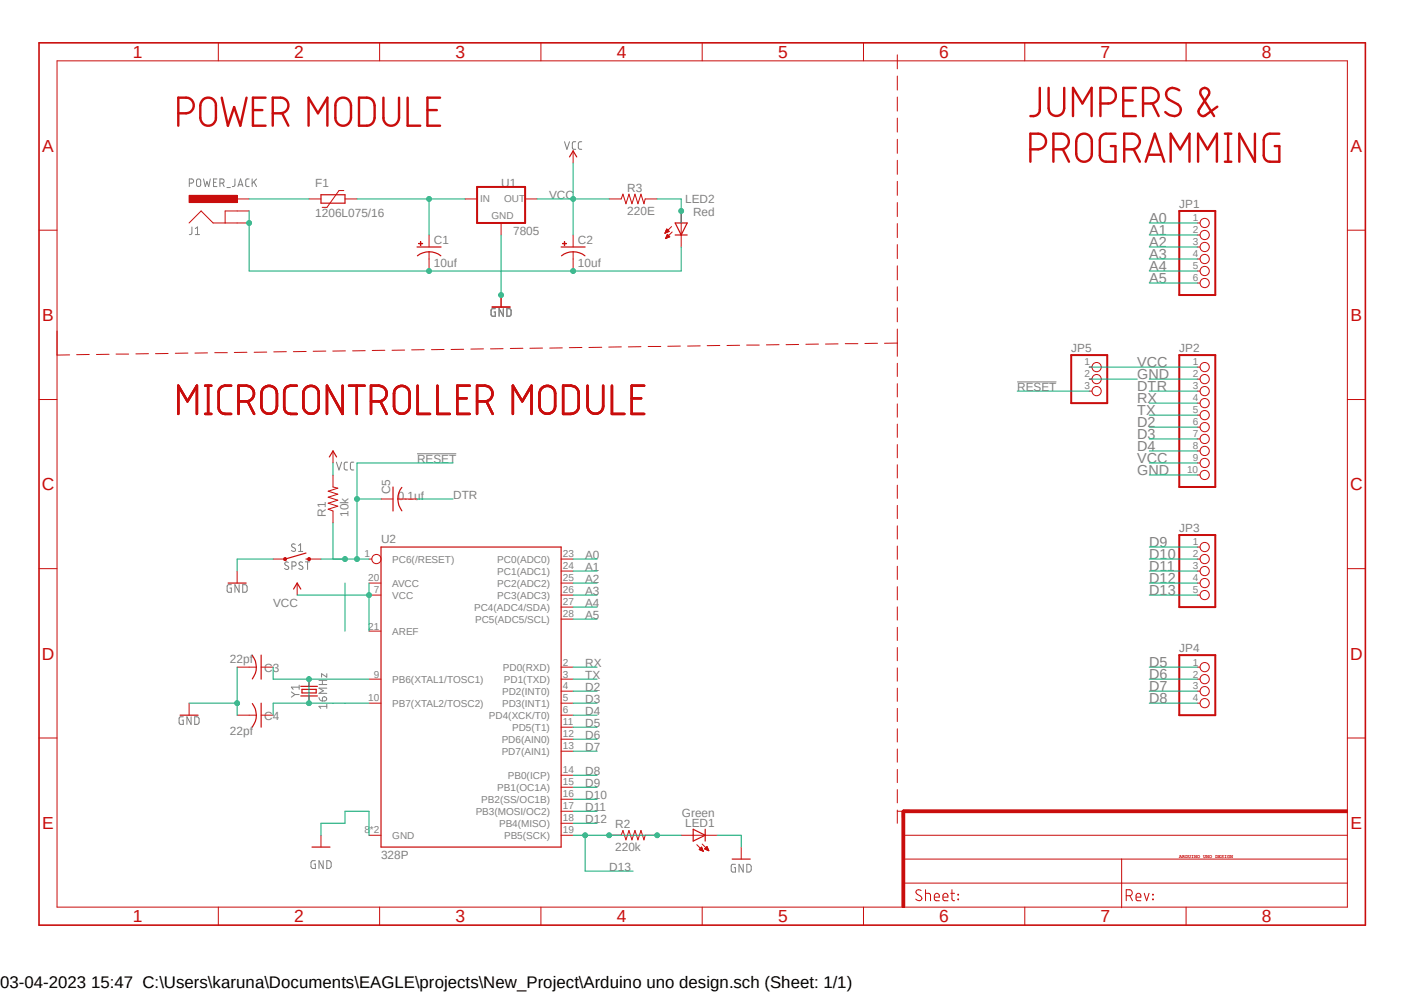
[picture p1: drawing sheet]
<svg xmlns="http://www.w3.org/2000/svg" width="297mm" height="210mm" viewBox="0 0 297 210" stroke-linecap="round" stroke-linejoin="round" font-family="sans-serif">
<path d="M7.9 8.8l281.2 187.2M289.1 8.8l-281.2 187.2" fill="none" stroke="#fff" stroke-width=".21"/>
<g fill="none" stroke="#808080" stroke-width=".21">
<path d="M40 38.7h.5a.45 .45 0 0 0 .4-.3 .45 .45 0 0 0-.2-.5l-.7-.1v1.7M41.6 38.1a.46 .46 0 0 1 .5-.2 .46 .46 0 0 1 .4 .4l-.1 .9a.46 .46 0 0 1-.5 .2 .46 .46 0 0 1-.3-.4zM43.1 37.8l.3 1.7 .4-1.1 .4 1.1 .3-1.7M45.2 38.6h.5M45.9 37.8h-.7v1.7h.7M46.5 38.7h.4a.45 .45 0 0 0 .5-.4 .45 .45 0 0 0-.5-.5h-.4v1.7M47.1 38.7l.3 .8M48 39.7h.7M49.7 37.8v1.3a.4 .4 0 0 1-.6 .4M50.3 39.5l.6-1.7 .5 1.7M50.5 39.1h.8M52.7 37.8l-.5 .1-.2 .3v1.1l.7 .2"/>
<path d="M53.3 37.8v1.7M53.7 38.5l.6 1M54.3 37.8l-1 1M119.4 30l.5 1.6 .6-1.6M121.8 30h-.6l-.1 .4v1l.7 .2M123.1 30h-.5l-.3 .4 .1 1 .7 .2M40.6 48v1.3a.4 .4 0 0 1-.6 .3M41.3 49.6h.9M41.3 48.3l.5-.3v1.6M104.8 65.3l-.9 .1v1.1l.2 .3 .7 .1v-.9h-.3M106.5 65.3v1.6l-.9-1.6v1.6M107.2 65.3h.7a1.3 1.3 0 0 1 .2 1.4l-.2 .1-.7 .1z"/>
<path d="M71.2 97.7l.5 1.7 .6-1.7M73.5 97.7l-.5 .1-.2 .3 .1 1.1 .6 .2M74.8 97.7l-.5 .1-.2 .3 .1 1.1 .3 .2h.3M88.2 96h8.3M215.2 80.8h8.3M61 119l-.6-.1a.38 .38 0 0 0 0 .6l.5 .3a.37 .37 0 0 1 .2 .4 .37 .37 0 0 1-.4 .2l-.5-.2M61.8 119.7h.6a.46 .46 0 0 0 .2-.5 .46 .46 0 0 0-.4-.4h-.4v1.6M62.4 115.1h-.1a.38 .38 0 0 0-.6 .1 .38 .38 0 0 0 .1 .5l.6 .3a.37 .37 0 0 1 .1 .4 .37 .37 0 0 1-.3 .2l-.6-.2M63.2 115.4l.4-.4v1.6M63.2 116.6h.9M64 119l-.2-.1a.38 .38 0 0 0-.5 .1 .38 .38 0 0 0 .1 .5l.5 .3a.37 .37 0 0 1 .2 .4 .37 .37 0 0 1-.3 .2l-.6-.2M64.6 118.8h.9"/>
<path d="M65.1 118.8v1.6M48.9 123.7h-.5l-.3 .1-.1 1.1 .2 .3 .7 .1v-.9h-.3M50.6 123.7v1.6l-.9-1.6v1.6M51.4 123.7h.6l.2 .2 .1 .9-.3 .4-.6 .1zM38.8 151.6h-.6l-.3 .2v1l.2 .4h.7v-.9h-.3M40.4 151.6v1.6l-.9-1.6v1.6M41.2 151.6h.7l.1 .2 .1 .9-.2 .5h-.7zM61.6 146.3l.8 .6M62.4 146.9l-.8 .5M62.4 146.9h.9M63.3 145.3h-1.7l.4 .5M63.3 144.9v.9"/>
<path d="M67.5 147.5a.72 .72 0 0 0 .7 .8M67.5 144.8h1.6M67.5 143.9h1.6M68.2 143.9v.9M68.2 147.5a.45 .45 0 0 1 .8 .1 .45 .45 0 0 1-.3 .7h-.5zM69.1 149.4h-1.6l.4 .4M69.1 142.5v.7l-1.1-.7v.7M69.1 148.9v.9M69.1 145.5h-1.6l.9 .6-.9 .5h1.6M66.7 182l-.7 .1-.2 .3 .1 1.1 .3 .2h.5v-.9h-.3M68.4 182v1.7l-.9-1.7v1.7M69.1 182l.7 .1 .3 .4v.7l-.5 .5h-.5z"/>
<path d="M155.6 182.8h-.6l-.3 .2v1.1l.3 .3h.6v-.9h-.3M157.2 182.8v1.6l-.9-1.6v1.6M158 182.8l.7 .1 .2 .4v.7l-.4 .4h-.5z"/>
</g>
<g fill="none" stroke="#c90d0c" stroke-width=".21">
<path d="M189.8 11.6v3M189.8 16.1v2.9M189.8 20.5v3M189.8 25v2.9M189.8 29.5v2.9M189.8 33.9v3M189.8 38.4v2.9M98.4 42.1h2.5M106 47.2v2.5M111.1 42.1h2.5M121.2 53.3v1.5M189.8 42.8v3"/>
<path d="M189.8 47.3v2.9M189.8 51.7v3M189.8 56.2v3M12.1 70v5.1h2.6M18.9 75h-2.7M23.1 74.9l-2.7 .1M24.6 74.9h2.6M31.4 74.8h-2.7M35.6 74.8h-2.7M39.8 74.7h-2.7M43.9 74.6l-2.7 .1M45.4 74.6h2.7"/>
<path d="M52.2 74.5h-2.6M56.4 74.5h-2.6M60.6 74.4h-2.7M64.8 74.3l-2.7 .1M68.9 74.3h-2.6M73.1 74.2l-2.7 .1M77.3 74.2h-2.7M81.4 74.1h-2.7M85.6 74l-2.7 .1M89.7 74h-2.6M93.9 73.9l-2.6 .1M98.1 73.9h-2.7"/>
<path d="M102.3 73.8h-2.7M106.4 73.7l-2.6 .1M110.6 73.7h-2.7M114.8 73.6l-2.7 .1M119 73.6h-2.7M123.1 73.5h-2.7M127.3 73.4l-2.7 .1M131.4 73.4h-2.6M135.6 73.3l-2.7 .1M137.1 73.3h2.7M143.9 73.2h-2.6M148.1 73.2h-2.6"/>
<path d="M152.3 73.1h-2.7M156.5 73l-2.7 .1M157.9 73h2.7M164.8 72.9h-2.7M169 72.9h-2.7M173.1 72.8h-2.6M177.3 72.7l-2.7 .1M178.8 72.7h2.7M185.6 72.6h-2.6M189.8 60.7v2.9M189.8 65.1v3M189.8 69.6v5.8"/>
<path d="M189.8 76.8v2.8M189.8 72.6h-2.7M189.8 81.2v2.7M189.8 85.4v2.8M189.8 89.7v2.8M189.8 94v2.8M189.8 98.3v2.8M189.8 102.6v2.8M189.8 106.9v2.8M189.8 111.2v2.8M189.8 115.5v2.8M189.8 119.8v2.8"/>
<path d="M189.8 124.1v2.8M189.8 128.4v2.7M189.8 132.7v2.8M189.8 136.9v2.8M189.8 141.3v2.8M189.8 145.5v2.8M189.8 149.8v2.8M189.8 154.1v2.8M189.8 158.4v2.8M189.8 171.6h2.6M189.8 162.7v2.8M189.8 167v2.8"/>
<path d="M189.8 171.3v2.8"/>
</g>
<g fill="none" stroke="#c90d0c" stroke-width=".51">
<path d="M220 18.6v4.6a1.5 1.5 0 0 1-2 1.4M221.8 18.6v4.3a1.65 1.65 0 0 0 1.7 1.6 1.65 1.65 0 0 0 1.6-1.6v-4.3M240.3 18.6h-2.7v6h2.7M249.5 19.1a1.7 1.7 0 0 0-2.8 .4 1.48 1.48 0 0 0 .6 1.6l1.8 1a1.35 1.35 0 0 1 .5 1.7 1.35 1.35 0 0 1-1.7 .7l-.5-.2-.9-.6M37.7 24h1.7a1.65 1.65 0 0 0 1.6-1.7 1.65 1.65 0 0 0-1.6-1.6h-1.7v5.9M43 21a1.63 1.63 0 0 1 1.7-.2 1.63 1.63 0 0 1 1 1.5v2.6a1.65 1.65 0 0 1-1.7 1.7 1.65 1.65 0 0 1-1.6-1.7v-2.6l.1-.5zM46.9 20.7l1.3 5.9 1.3-4 1.3 4 1.4-5.9M53.5 23.3h2M56.2 20.7h-2.7v5.9h2.7M57.7 24a2.98 2.98 0 0 0 2.9-.6 1.64 1.64 0 0 0 .3-1.8 1.64 1.64 0 0 0-1.5-.9h-1.7v5.9M59.7 24l1.3 2.6M65.3 26.6v-5.9l2 3.3 2-3.3v5.9"/>
<path d="M71.5 21a1.66 1.66 0 0 1 1.8-.2 1.66 1.66 0 0 1 1 1.5v2.6a1.65 1.65 0 0 1-1.7 1.7 1.65 1.65 0 0 1-1.6-1.7v-3.1zM75.9 20.7a2.89 2.89 0 0 1 2.8 .4l.5 1.2v2.6a1.66 1.66 0 0 1-1.6 1.7h-1.7zM81.1 20.7v4.2a1.65 1.65 0 0 0 1.7 1.7 1.65 1.65 0 0 0 1.6-1.7v-4.2M86.2 20.7v5.9h2.7M90.4 23.3h2M93.1 20.7h-2.7v5.9h2.7M218 31.6a2.98 2.98 0 0 0 2.9-.6 1.64 1.64 0 0 0 .2-1.8 1.64 1.64 0 0 0-1.5-.9h-1.6v5.9M222.8 31.6h1.7a1.65 1.65 0 0 0 1.6-1.7 1.65 1.65 0 0 0-1.6-1.6h-1.7v5.9M224.8 31.6l1.3 2.6M227 24.6v-6l2 3.3 1.9-3.3v6M228.3 28.7a1.64 1.64 0 0 1 1.7-.3 1.64 1.64 0 0 1 1 1.5v2.7a1.65 1.65 0 0 1-1.7 1.6 1.65 1.65 0 0 1-1.6-1.6v-2.7l.2-.9zM232.8 21.9h1.6a1.65 1.65 0 0 0 1.7-1.7 1.65 1.65 0 0 0-1.7-1.6h-1.6v6"/>
<path d="M236 28.3h-2a1.33 1.33 0 0 0-1.3 1.3v3.3a1.33 1.33 0 0 0 1.3 1.3h2v-3.3h-1M237.6 21.3h2M237.8 31.6h1.7a1.65 1.65 0 0 0 1.6-1.7 1.65 1.65 0 0 0-1.6-1.6h-1.7v5.9M239.8 31.6l1.3 2.6M241.8 21.9a2.87 2.87 0 0 0 2.9-.6 1.66 1.66 0 0 0 .3-1.7 1.66 1.66 0 0 0-1.5-1h-1.7v6M242.4 34.2l1.9-5.9 2 5.9M242.8 32.7h3M243.8 21.9l1.3 2.7M247.6 34.2v-5.9l2 3.3 2-3.3v5.9M253.4 34.2v-5.9l2 3.3 2-3.3v5.9M257.5 22.6l-2.5 1.8a.95 .95 0 0 1-1.2-.2 .95 .95 0 0 1-.1-1.1l2-3a.97 .97 0 0 0-.8-1.5 .97 .97 0 0 0-.9 1.5l2.8 4.5M259.1 28.3h1.4"/>
<path d="M259.1 34.2h1.4M259.8 28.3v5.9M265.5 28.3v5.9l-3.3-5.9v5.9M270.6 28.3h-2a1.33 1.33 0 0 0-1.3 1.3v3.3a1.33 1.33 0 0 0 1.3 1.3h2v-3.3h-.9M37.7 87.5v-5.9l2 3.3 2-3.3v5.9M43.4 87.5h1.3M43.4 81.6h1.3M44 81.6v5.9M48.9 81.6h-1.3a1.33 1.33 0 0 0-1.3 1.3v3.3a1.33 1.33 0 0 0 1.3 1.3h1.3M50.5 84.9h1.6a1.65 1.65 0 0 0 1.6-1.7 1.65 1.65 0 0 0-1.6-1.6h-1.6v5.9M52.4 84.9l1.4 2.6M55.8 82a1.66 1.66 0 0 1 1.8-.3 1.66 1.66 0 0 1 1 1.5v2.7a1.65 1.65 0 0 1-1.7 1.6 1.65 1.65 0 0 1-1.6-1.6v-2.7l.2-.9z"/>
<path d="M62.8 81.6a2.35 2.35 0 0 0-2.4 .5l-.3 .8v3.3a1.33 1.33 0 0 0 1.4 1.3h1.3M64.7 82a1.63 1.63 0 0 1 1.8-.3 1.63 1.63 0 0 1 .9 1.5v2.7a1.63 1.63 0 0 1-1.6 1.6 1.63 1.63 0 0 1-1.6-1.6v-3.1zM72.5 81.6v5.9l-3.3-5.9v5.9M73.8 81.6h3.3M75.5 81.6v5.9M78.5 84.9a2.87 2.87 0 0 0 2.9-.6 1.66 1.66 0 0 0 .3-1.8 1.66 1.66 0 0 0-1.6-.9h-1.6v5.9M80.5 84.9l1.3 2.6M83.9 82a1.66 1.66 0 0 1 1.8-.3 1.66 1.66 0 0 1 1 1.5v2.7a1.65 1.65 0 0 1-1.7 1.6 1.65 1.65 0 0 1-1.6-1.6v-3.1zM88.3 81.6v5.9h2.7M92.5 81.6v5.9h2.7M96.7 84.2h2M99.4 81.6h-2.7v5.9h2.7"/>
<path d="M100.9 84.9h1.7a1.65 1.65 0 0 0 1.6-1.7 1.65 1.65 0 0 0-1.6-1.6h-1.7v5.9M102.9 84.9l1.3 2.6M108.5 87.5v-5.9l2 3.3 1.9-3.3v5.9M114.4 82.3a1.66 1.66 0 0 1 1.8-.6 1.66 1.66 0 0 1 1.2 1.5v2.7a1.65 1.65 0 0 1-1.6 1.6 1.65 1.65 0 0 1-1.7-1.6v-2.7zM119.1 81.6a2.83 2.83 0 0 1 3.1 .8l.2 .8v2.7a1.66 1.66 0 0 1-1.6 1.6h-1.7zM124.3 81.6v4.3a1.65 1.65 0 0 0 1.6 1.6 1.65 1.65 0 0 0 1.7-1.6v-4.3M129.5 81.6v5.9h2.6M133.6 84.2h2M136.3 81.6h-2.7v5.9h2.7"/>
</g>
<path d="M100.9 39.5h10.2v7.7h-10.2z" fill="none" stroke="#c90d0c" stroke-width=".42"/>
<path d="M118.7 52.2h5.1M118.8 54.1a4 4 0 0 1 4.9 0" fill="none" stroke="#c90d0c" stroke-width=".25"/>
<path d="M119 51.5l.8 .1z" fill-rule="evenodd" fill="#c90d0c"/>
<path d="M119 51.5l.8 .1z" fill="none" stroke="#c90d0c" stroke-width=".21"/>
<path d="M119.4 51.1l.1 .8z" fill-rule="evenodd" fill="#c90d0c"/>
<path d="M40 47.2l2.5-2.6 2.6 2.6h5.1M50.2 44.6h-2.6v2.6M119.4 51.1l.1 .8zM121.2 49.7v2.5M121.2 54.8v2.5" fill="none" stroke="#c90d0c" stroke-width=".21"/>
<path d="M40 41.3h10.2v1.5h-10.2z" fill-rule="evenodd" fill="#c90d0c"/>
<g fill="none" stroke="#c90d0c" stroke-width=".21">
<path d="M121.2 31.9v2.6M40 41.3h10.2v1.5h-10.2zM50.2 44.6h2.5M50.2 47.2h2.5M50.2 42.1h2.5M106 62.4v2.5M70.4 95.4v2.5M70.4 100.5v2.5l1.1 .3-2.1 .6 2.1 .6-2.1 .7 2.1 .6-2.1 .6 2.1 .7-2.1 .6 1 .4v2.5M80.6 105.5h2.5M84.2 105.5h4M50.2 120.8v2.5M62.9 123.3v2.6"/>
<path d="M50.2 141.1h4M50.2 151.3h4M55.2 141.1h2.6M55.2 151.3h2.6M65.4 143.6v1.6M65.4 147.2v1.5M67.9 176.7v2.5M128.9 176.7h2.5l.4-1.1 .6 2 .7-2 .6 2 .6-2 .7 2 .6-2 .6 2 .3-.9h2.5M144.1 176.7h7.6M147.4 178.6l1.4 1.4M148 179.6h.6M148 179.7h.6"/>
<path d="M148 179.5h.6M148.1 179.5h.4M148.2 179.8h.5M148.2 179.4h.3M148.3 179.3h.2M148.4 179.2h.1M148.4 179.2l-.5 .5 .9 .3M148.4 179.2l.4 .8M148.4 179.9h.3M148.5 178.5l1.4 1.4M149.1 179.5h.7M149.1 179.5l.8 .4"/>
<path d="M149.1 179.5l.5-.5 .3 .9M149.1 179.5h.6M149.2 179.4h.5M149.3 179.6h.5M149.3 179.3h.3M149.4 179.2h.2M149.4 179.7h.5M149.5 179.1h.1M149.6 179.8h.3M149.9 179.9h.1M156.8 179.2v2.5M148.6 180h.2"/>
</g>
<g fill="none" stroke="#c90d0c" stroke-width=".25">
<path d="M120.5 33.2l.7-1.3 .8 1.3M104.1 64.9h3.8M69.7 96.6l.7-1.2 .8 1.2M83.1 103v5.1M85 103.1a4 4 0 0 0 0 4.9M48.3 123.3h3.8M53.4 138.6a4 4 0 0 1 0 5M55.2 138.6v5M62.1 124.6l.8-1.3 .7 1.3M53.4 148.8a4 4 0 0 1 0 5M55.2 148.7v5.1M63.6 145.2h3.5"/>
<path d="M63.6 147.2h3.5M63.9 145.8h3v.8h-3zM66 179.2h3.8M146.6 175.4l2.6 1.3-2.6 1.2zM149.2 175.4v2.5M154.9 181.7h3.8"/>
</g>
<path d="M190.8 171.5h.6v20.4h-.6z" fill-rule="evenodd" fill="#c90d0c"/>
<path d="M190.8 171.5h.6v20.4h-.6z" fill="none" stroke="#c90d0c" stroke-width=".21"/>
<path d="M191.1 171.3h93.9v.6h-93.9z" fill-rule="evenodd" fill="#c90d0c"/>
<g fill="none" stroke="#c90d0c" stroke-width=".21">
<path d="M12.1 12.9h272.9v179h-272.9zM46.2 9.1v3.8M80.3 9.1v3.8M114.4 9.1v3.8M148.5 9.1v3.8M182.7 9.1v3.8M216.8 9.1v3.8M250.9 9.1v3.8M8.3 48.7h3.8M128.9 42.1h2.5l.4-1 .6 2 .7-2 .6 2 .6-2 .7 2 .6-2 .6 2 .3-1h2.5M140.7 49.3v.1M140.7 49.2h.2"/>
<path d="M140.8 49.1h.3M140.8 49.1h.5M140.8 49h.7M140.8 48.9h.7M140.8 50.4h.2M140.9 48.8h.5M140.9 50.3h.3M140.9 48.7h.4M140.9 50.2h.5M140.9 50.1h.7M141 48.6h.2M141 50h.6"/>
<path d="M141 48.5h.1M141.1 48.4l.5 .5-.9 .4zM141.1 49.9h.3M141.1 49.7h.3M141.1 49.7h.2M141.2 49.6l.5 .5-.9 .4zM142.1 47.9l-1.4 1.4M142.2 49.1l-1.4 1.4M144.1 44.6v7.6M253.3 47.2h.5M253.3 49.7h.5M253.3 52.2h.5"/>
<path d="M253.3 54.8h.5M253.3 57.3h.5M253.3 59.9h.5M285 48.7h3.8M253.3 77.6h.5M8.3 84.5h3.8M253.3 80.2h.5M253.3 82.7h.5M253.3 85.3h.5M253.3 87.8h.5M253.3 90.3h.5M253.3 92.8h.5"/>
<path d="M253.3 95.4h.5M253.3 97.9h.5M285 84.5h3.8M253.3 100.5h.5M253.3 115.7h.5M253.3 118.2h.5M8.3 120.3h3.8M253.3 120.8h.5M253.3 123.3h.5M253.3 125.9h.5M285 120.3h3.8M8.3 156.1h3.8"/>
<path d="M40 148.7v2.6M253.3 141.1h.5M253.3 143.6h.5M253.3 146.2h.5M253.3 148.7h.5M285 156.1h3.8M191.1 171.3h93.9v.6h-93.9zM191.1 176.7h93.9M46.2 191.9v3.8M80.3 191.9v3.8M114.4 191.9v3.8M148.5 191.9v3.8"/>
<path d="M182.7 191.9v3.8M191.1 186.8h93.9M191.1 181.7h93.9M194.9 188.3l-.6-.1a.5 .5 0 0 0-.5 .2 .5 .5 0 0 0 0 .5l.9 .6a.58 .58 0 0 1 .1 .9 .58 .58 0 0 1-.9-.1l-.2-.1M195.8 188.9l.8 .1 .2 .1v1.4M195.8 188.2v2.3M197.7 189.7h1a.56 .56 0 0 0-.3-.8 .56 .56 0 0 0-.7 .5v.7l.2 .4h.8M199.5 189.7h1a.56 .56 0 0 0-.3-.8 .56 .56 0 0 0-.7 .5v.7l.2 .4h.8M201.1 188.9h.8M201.4 188.2v1.9a.43 .43 0 0 0 .5 .4M202.6 189.1l.2 .2zM202.6 190.2l.2 .1z"/>
<path d="M216.8 191.9v3.8M237.3 181.7v10.3M238.3 189.4h.6a.64 .64 0 0 0 .6-.6 .64 .64 0 0 0-.6-.6h-.6v2.3M239 189.4l.6 1.1M240.3 189.7h1a.54 .54 0 0 0-.3-.8 .54 .54 0 0 0-.7 .5v.7l.2 .4h.8M242.1 188.9l.5 1.6 .5-1.6M243.8 190.2l.2 .1zM243.8 189.1l.2 .2zM250.9 191.9v3.8"/>
<circle cx="254.8" cy="54.8" r=".98"/>
<circle cx="254.8" cy="59.9" r=".98"/>
<circle cx="254.8" cy="47.2" r=".98"/>
<circle cx="254.8" cy="52.2" r=".98"/>
<circle cx="254.8" cy="57.3" r=".98"/>
<circle cx="254.8" cy="49.7" r=".98"/>
<circle cx="254.8" cy="77.6" r=".98"/>
<circle cx="254.8" cy="95.4" r=".98"/>
<circle cx="254.8" cy="82.7" r=".98"/>
<circle cx="254.8" cy="87.8" r=".98"/>
<circle cx="254.8" cy="90.3" r=".98"/>
<circle cx="254.8" cy="85.3" r=".98"/>
<circle cx="254.8" cy="80.2" r=".98"/>
<circle cx="254.8" cy="92.8" r=".98"/>
<circle cx="254.8" cy="97.9" r=".98"/>
<circle cx="254.8" cy="118.2" r=".98"/>
<circle cx="254.8" cy="115.7" r=".98"/>
<circle cx="254.8" cy="100.5" r=".98"/>
<circle cx="254.8" cy="125.9" r=".98"/>
<circle cx="254.8" cy="123.3" r=".98"/>
<circle cx="254.8" cy="120.8" r=".98"/>
<circle cx="254.8" cy="141.1" r=".98"/>
<circle cx="254.8" cy="146.2" r=".98"/>
<circle cx="254.8" cy="143.6" r=".98"/>
<circle cx="254.8" cy="148.7" r=".98"/>
</g>
<path d="M192.4 171.6h-1.3v1.2" fill="none" stroke="#c90d0c" stroke-width=".64"/>
<path d="M8.3 9.1h280.5v186.6h-280.5z" fill="none" stroke="#c90d0c" stroke-width=".34"/>
<path d="M142.8 47.2h2.6l-1.3 2.5zM142.8 49.7h2.6M64.7 118.2h.7M64.7 117l-4.4 1.2M38.1 151.3h3.8" fill="none" stroke="#c90d0c" stroke-width=".25"/>
<path d="M249.5 44.6h7.6v17.8h-7.6zM249.5 75.1h7.6v27.9h-7.6zM249.5 113.2h7.6v15.2h-7.6zM249.5 138.6h7.6v12.7h-7.6z" fill="none" stroke="#c90d0c" stroke-width=".42"/>
<path d="M60.1 118l.2-.1 .2 .1v.5h-.4z" fill-rule="evenodd" fill="#c90d0c"/>
<path d="M60.1 118l.2-.1 .2 .1v.5h-.4z" fill="none" stroke="#c90d0c" stroke-width=".21"/>
<path d="M65.2 118l.2-.1 .2 .1v.5h-.4z" fill-rule="evenodd" fill="#c90d0c"/>
<path d="M90.8 53.3v1.5M57.8 118.2h2.5M65.2 118l.2-.1 .2 .1v.5h-.4zM65.4 118.2h2.5" fill="none" stroke="#c90d0c" stroke-width=".21"/>
<path d="M88.2 52.2h5.1M88.3 54.1a4 4 0 0 1 5 0" fill="none" stroke="#c90d0c" stroke-width=".25"/>
<path d="M88.6 51.5l.8 .1z" fill-rule="evenodd" fill="#c90d0c"/>
<path d="M88.6 51.5l.8 .1z" fill="none" stroke="#c90d0c" stroke-width=".21"/>
<path d="M88.9 51.1l.1 .8z" fill-rule="evenodd" fill="#c90d0c"/>
<g fill="none" stroke="#c90d0c" stroke-width=".21">
<path d="M65.4 42.1h2.5M72.7 40.3h-1l-2.5 3.6h-1M73 42.1h2.5M88.9 51.1l.1 .8zM90.8 49.7v2.5M90.8 54.8v2.5M230.4 77.6h.6M230.4 80.2h.6M230.4 82.7h.6M78.1 118.2h.6M118.7 118.2h2.5M78.1 125.9h2.5"/>
<path d="M78.1 133.5h2.5M78.1 123.3h2.5M118.7 125.9h2.5M118.7 123.3h2.5M118.7 130.9h2.5M118.7 128.4h2.5M118.7 120.8h2.5M78.1 148.7h2.5M78.1 143.6h2.5M118.7 148.7h2.5M118.7 143.6h2.5M118.7 158.9h2.5"/>
<path d="M118.7 156.3h2.5M118.7 153.8h2.5M118.7 151.3h2.5M118.7 146.2h2.5M118.7 141.1h2.5M78.1 176.7h2.5M118.7 176.7h2.5M118.7 174.1h2.5M118.7 171.6h2.5M118.7 169h2.5M118.7 166.5h2.5M118.7 164h2.5"/>
<circle cx="232" cy="77.6" r=".98"/>
<circle cx="232" cy="82.7" r=".98"/>
<circle cx="232" cy="80.2" r=".98"/>
<circle cx="79.6" cy="118.2" r=".98"/>
</g>
<path d="M67.9 41.2h5.1v1.8h-5.1zM80.6 115.7h38.1v63.5h-38.1z" fill="none" stroke="#c90d0c" stroke-width=".25"/>
<path d="M226.6 75.1h7.6v10.2h-7.6z" fill="none" stroke="#c90d0c" stroke-width=".42"/>
<path d="M75.5 42.1h22.9M90.8 42.1v7.6" fill="none" stroke="#0dab76" stroke-width=".21"/>
<circle cx="90.8" cy="42.1" r=".51" fill="#0dab76"/>
<g fill="none" stroke="#0dab76" stroke-width=".21">
<path d="M121.2 34.5v15.2M113.6 42.1h15.3"/>
<circle cx="90.8" cy="42.1" r=".51"/>
</g>
<circle cx="121.2" cy="42.1" r=".51" fill="#0dab76"/>
<g fill="none" stroke="#0dab76" stroke-width=".21">
<path d="M70.4 97.9v2.6M78.1 123.3v2.6"/>
<circle cx="121.2" cy="42.1" r=".51"/>
</g>
<circle cx="78.1" cy="125.9" r=".51" fill="#0dab76"/>
<g fill="none" stroke="#0dab76" stroke-width=".21">
<path d="M106 49.7v12.7M230.4 77.6h22.9M243.1 97.9h10.2M62.9 125.9h15.2v7.6"/>
<circle cx="78.1" cy="125.9" r=".51"/>
</g>
<circle cx="106" cy="62.4" r=".51" fill="#0dab76"/>
<g fill="none" stroke="#0dab76" stroke-width=".21">
<path d="M57.8 118.2h-7.6v2.6M40 148.7h10.2M50.2 141.1v10.2"/>
<circle cx="106" cy="62.4" r=".51"/>
</g>
<circle cx="50.2" cy="148.7" r=".51" fill="#0dab76"/>
<g fill="none" stroke="#0dab76" stroke-width=".21">
<path d="M52.7 44.6v12.7M243.1 80.2h10.2M243.1 100.5h10.2M67.9 176.7v-2.6h5.1v-2.5h5.1v5.1M151.7 176.7h5.1v2.5"/>
<circle cx="50.2" cy="148.7" r=".51"/>
</g>
<circle cx="52.7" cy="47.2" r=".51" fill="#0dab76"/>
<g fill="none" stroke="#0dab76" stroke-width=".21">
<path d="M144.1 52.2v5.1h-91.4"/>
<circle cx="52.7" cy="47.2" r=".51"/>
</g>
<circle cx="121.2" cy="57.3" r=".51" fill="#0dab76"/>
<circle cx="121.2" cy="57.3" r=".51" fill="none" stroke="#0dab76" stroke-width=".21"/>
<circle cx="90.8" cy="57.3" r=".51" fill="#0dab76"/>
<g fill="none" stroke="#0dab76" stroke-width=".21">
<path d="M57.8 143.6h20.3M65.4 143.6v5.1"/>
<circle cx="90.8" cy="57.3" r=".51"/>
</g>
<circle cx="65.4" cy="143.6" r=".51" fill="#0dab76"/>
<g fill="none" stroke="#0dab76" stroke-width=".21">
<path d="M57.8 141.1v2.5M57.8 148.7h7.6"/>
<circle cx="65.4" cy="143.6" r=".51"/>
</g>
<circle cx="65.4" cy="148.7" r=".51" fill="#0dab76"/>
<g fill="none" stroke="#0dab76" stroke-width=".21">
<path d="M57.8 148.7v2.6M65.4 148.7h12.7M121.2 176.7h10.2"/>
<circle cx="65.4" cy="148.7" r=".51"/>
</g>
<circle cx="128.9" cy="176.7" r=".51" fill="#0dab76"/>
<g fill="none" stroke="#0dab76" stroke-width=".21">
<path d="M128.9 176.7h15.2"/>
<circle cx="128.9" cy="176.7" r=".51"/>
</g>
<circle cx="139" cy="176.7" r=".51" fill="#0dab76"/>
<g fill="none" stroke="#0dab76" stroke-width=".21">
<path d="M123.8 176.7v7.5"/>
<circle cx="139" cy="176.7" r=".51"/>
</g>
<circle cx="123.8" cy="176.7" r=".51" fill="#0dab76"/>
<g fill="none" stroke="#0dab76" stroke-width=".21">
<path d="M139 42.1h5.1v5.1M243.1 47.2h10.2M243.1 49.7h10.2M243.1 52.2h10.2M243.1 54.8h10.2M243.1 57.3h10.2M243.1 59.9h10.2M243.1 85.3h10.2M243.1 87.8h10.2M243.1 90.3h10.2M243.1 92.8h10.2M243.1 95.4h10.2"/>
<path d="M243.1 82.7h10.2M88.2 105.5h7.6M121.2 118.2h5.1M243.1 118.2h10.2M243.1 115.7h10.2M121.2 125.9h5.1M121.2 120.8h5.1M121.2 123.3h5.1M121.2 128.4h5.1M121.2 130.9h5.1M243.1 125.9h10.2M243.1 120.8h10.2"/>
<path d="M243.1 123.3h10.2M121.2 141.1h5.1M121.2 143.6h5.1M121.2 146.2h5.1M121.2 148.7h5.1M121.2 151.3h5.1M121.2 153.8h5.1M121.2 156.3h5.1M121.2 158.9h5.1M243.1 141.1h10.2M243.1 143.6h10.2M243.1 146.2h10.2"/>
<path d="M243.1 148.7h10.2M121.2 164h5.1M121.2 166.5h5.1M121.2 169h5.1M121.2 171.6h5.1M121.2 174.1h5.1M123.8 184.2h10.1"/>
<circle cx="123.8" cy="176.7" r=".51"/>
</g>
<circle cx="144.1" cy="44.6" r=".51" fill="#0dab76"/>
<g fill="none" stroke="#0dab76" stroke-width=".21">
<path d="M52.7 42.1h12.7M215.2 82.7h15.2M230.4 80.2h10.2M70.4 110.6v7.6h7.7M80.6 105.5h-5.1v12.7M73 123.3v10.2"/>
<circle cx="144.1" cy="44.6" r=".51"/>
</g>
<circle cx="75.5" cy="118.2" r=".51" fill="#0dab76"/>
<circle cx="75.5" cy="118.2" r=".51" fill="none" stroke="#0dab76" stroke-width=".21"/>
<circle cx="73" cy="118.2" r=".51" fill="#0dab76"/>
<g fill="none" stroke="#0dab76" stroke-width=".21">
<path d="M75.5 97.9v7.6M67.9 118.2h5.1"/>
<circle cx="73" cy="118.2" r=".51"/>
</g>
<circle cx="75.5" cy="105.5" r=".51" fill="#0dab76"/>
<g fill="none" stroke="#0dab76" stroke-width=".21">
<path d="M75.5 97.9h20.3"/>
<circle cx="75.5" cy="105.5" r=".51"/>
</g>
<g font-size="3.7" fill="#c90d0c">
<text x="28.1" y="12.3">1</text>
<text x="62.2" y="12.3">2</text>
<text x="96.4" y="12.3">3</text>
<text x="130.5" y="12.3">4</text>
<text x="164.6" y="12.3">5</text>
<text x="198.7" y="12.3">6</text>
<text x="232.8" y="12.3">7</text>
<text x="266.9" y="12.3">8</text>
<text x="8.9" y="32.1">A</text>
<text x="285.7" y="32.1">A</text>
<text x="8.9" y="67.9">B</text>
<text x="285.7" y="67.9">B</text>
<text x="8.8" y="103.7">C</text>
<text x="285.6" y="103.7">C</text>
<text x="8.8" y="139.5">D</text>
<text x="285.6" y="139.5">D</text>
<text x="8.9" y="175.3">E</text>
<text x="285.7" y="175.3">E</text>
<text x="28.1" y="195.1">1</text>
<text x="62.2" y="195.1">2</text>
<text x="96.4" y="195.1">3</text>
<text x="130.5" y="195.1">4</text>
<text x="164.6" y="195.1">5</text>
<text x="198.7" y="195.1">6</text>
<text x="232.8" y="195.1">7</text>
<text x="266.9" y="195.1">8</text>
</g>
<text font-size="3.6" x="0" y="208.9">03-04-2023 15:47 C:\Users\karuna\Documents\EAGLE\projects\New_Project\Arduino uno design.sch (Sheet: 1/1)</text>
<g font-size="3" fill="#808080">
<text x="243.1" y="47.2">A0</text>
<text x="243.1" y="49.7">A1</text>
<text x="243.1" y="52.2">A2</text>
<text x="243.1" y="54.8">A3</text>
<text x="243.1" y="57.3">A4</text>
<text x="243.1" y="59.9">A5</text>
<text x="240.6" y="77.6">VCC</text>
<text x="240.6" y="80.2">GND</text>
<text x="240.6" y="82.7">DTR</text>
<text x="240.6" y="85.3">RX</text>
<text x="240.6" y="87.8">TX</text>
<text x="240.6" y="90.3">D2</text>
<text x="240.6" y="92.9">D3</text>
<text x="240.6" y="95.4">D4</text>
<text x="240.6" y="97.9">VCC</text>
<text x="240.6" y="100.5">GND</text>
<text x="243.1" y="115.7">D9</text>
<text x="243.1" y="118.2">D10</text>
<text x="243.1" y="125.9">D13</text>
<text x="243.1" y="120.8">D11</text>
<text x="243.1" y="123.3">D12</text>
<text x="243.1" y="141.1">D5</text>
<text x="243.1" y="143.6">D6</text>
<text x="243.1" y="146.2">D7</text>
<text x="243.1" y="148.7">D8</text>
</g>
<g font-size="2.5" fill="#808080">
<text x="66.7" y="39.5">F1</text>
<text x="106" y="39.5">U1</text>
<text x="132.7" y="40.6">R3</text>
<text x="66.7" y="45.9">1206L075/16</text>
<text x="116.2" y="42.1">VCC</text>
<text x="132.7" y="45.4">220E</text>
<text x="145" y="42.8">LED2</text>
<text x="146.6" y="45.8">Red</text>
<text x="249.5" y="44">JP1</text>
<text x="91.8" y="51.6">C1</text>
<text x="108.5" y="49.7">7805</text>
<text x="122.3" y="51.6">C2</text>
<text x="91.8" y="56.4">10uf</text>
<text x="122.3" y="56.4">10uf</text>
<text x="226.6" y="74.5">JP5</text>
<text x="249.5" y="74.5">JP2</text>
<text x="215.2" y="82.7">RESET</text>
<text x="88.2" y="97.9">RESET</text>
<text x="82.5" y="104.5" transform="rotate(-90 82.5 104.5)">C5</text>
<text x="84.2" y="105.7">0.1uf</text>
<text x="95.8" y="105.5">DTR</text>
<text x="69" y="109.3" transform="rotate(-90 69 109.3)">R1</text>
<text x="73.7" y="109.3" transform="rotate(-90 73.7 109.3)">10k</text>
<text x="249.5" y="112.5">JP3</text>
<text x="80.6" y="114.9">U2</text>
<text x="123.8" y="118.2">A0</text>
<text x="123.8" y="120.8">A1</text>
<text x="123.8" y="123.3">A2</text>
<text x="123.8" y="125.9">A3</text>
<text x="57.8" y="128.4">VCC</text>
<text x="123.8" y="128.4">A4</text>
<text x="123.8" y="130.9">A5</text>
<text x="249.5" y="137.9">JP4</text>
<text x="48.6" y="140.2">22pf</text>
<text x="55.9" y="142.1">C3</text>
<text x="123.8" y="141.1">RX</text>
<text x="123.8" y="143.6">TX</text>
<text x="123.8" y="146.2">D2</text>
<text x="123.8" y="148.7">D3</text>
<text x="48.6" y="155.5">22pf</text>
<text x="55.9" y="152.3">C4</text>
<text x="123.8" y="151.3">D4</text>
<text x="123.8" y="153.8">D5</text>
<text x="123.8" y="156.3">D6</text>
<text x="123.8" y="158.9">D7</text>
<text x="123.8" y="164">D8</text>
<text x="123.8" y="166.5">D9</text>
<text x="123.8" y="169">D10</text>
<text x="123.8" y="171.6">D11</text>
<text x="144.2" y="172.7">Green</text>
<text x="123.8" y="174.1">D12</text>
<text x="130.1" y="179.9">220k</text>
<text x="130.1" y="175.1">R2</text>
<text x="145" y="174.9">LED1</text>
<text x="80.6" y="181.7">328P</text>
<text x="128.9" y="184.2">D13</text>
</g>
<g font-size="2.1" fill="#808080">
<text x="101.6" y="42.7">IN</text>
<text x="104" y="46.4">GND</text>
<text x="106.6" y="42.7">OUT</text>
<text x="252.3" y="46.8">1</text>
<text x="252.3" y="49.4">2</text>
<text x="252.3" y="51.9">3</text>
<text x="252.3" y="54.4">4</text>
<text x="252.3" y="57">5</text>
<text x="252.3" y="59.5">6</text>
<text x="229.4" y="77.3">1</text>
<text x="252.3" y="77.3">1</text>
<text x="229.4" y="79.8">2</text>
<text x="229.4" y="82.3">3</text>
<text x="252.3" y="79.8">2</text>
<text x="252.3" y="82.3">3</text>
<text x="252.3" y="84.9">4</text>
<text x="252.3" y="87.4">5</text>
<text x="252.3" y="90">6</text>
<text x="252.3" y="92.5">7</text>
<text x="252.3" y="95">8</text>
<text x="251.1" y="100.1">10</text>
<text x="252.3" y="97.6">9</text>
<text x="77.1" y="117.9">1</text>
<text x="83" y="119">PC6(/RESET)</text>
<text x="105.2" y="119">PC0(ADC0)</text>
<text x="119.1" y="117.9">23</text>
<text x="252.3" y="115.4">1</text>
<text x="252.3" y="117.9">2</text>
<text x="77.9" y="123">20</text>
<text x="79.1" y="125.5">7</text>
<text x="83" y="124.1">AVCC</text>
<text x="105.2" y="124.1">PC2(ADC2)</text>
<text x="105.2" y="121.5">PC1(ADC1)</text>
<text x="119.1" y="125.5">26</text>
<text x="119.1" y="123">25</text>
<text x="119.1" y="120.4">24</text>
<text x="252.3" y="120.4">3</text>
<text x="252.3" y="123">4</text>
<text x="252.3" y="125.5">5</text>
<text x="83" y="126.6">VCC</text>
<text x="100.3" y="129.2">PC4(ADC4/SDA)</text>
<text x="100.5" y="131.7">PC5(ADC5/SCL)</text>
<text x="105.2" y="126.6">PC3(ADC3)</text>
<text x="119.1" y="130.6">28</text>
<text x="119.1" y="128.1">27</text>
<text x="77.9" y="133.1">21</text>
<text x="83" y="134.2">AREF</text>
<text x="79.1" y="143.3">9</text>
<text x="106.4" y="141.9">PD0(RXD)</text>
<text x="119.1" y="143.3">3</text>
<text x="119.1" y="140.8">2</text>
<text x="252.3" y="140.8">1</text>
<text x="252.3" y="143.3">2</text>
<text x="77.9" y="148.3">10</text>
<text x="83" y="149.5">PB7(XTAL2/TOSC2)</text>
<text x="83" y="144.4">PB6(XTAL1/TOSC1)</text>
<text x="106.2" y="149.5">PD3(INT1)</text>
<text x="106.2" y="146.9">PD2(INT0)</text>
<text x="106.6" y="144.4">PD1(TXD)</text>
<text x="119.1" y="148.3">5</text>
<text x="119.1" y="145.8">4</text>
<text x="252.3" y="145.8">3</text>
<text x="252.3" y="148.3">4</text>
<text x="103.4" y="152">PD4(XCK/T0)</text>
<text x="108.3" y="154.6">PD5(T1)</text>
<text x="119.1" y="156">12</text>
<text x="119.1" y="153.4">11</text>
<text x="119.1" y="150.9">6</text>
<text x="106.1" y="159.6">PD7(AIN1)</text>
<text x="106.1" y="157.1">PD6(AIN0)</text>
<text x="119.1" y="158.5">13</text>
<text x="105.2" y="167.3">PB1(OC1A)</text>
<text x="107.4" y="164.7">PB0(ICP)</text>
<text x="119.1" y="166.1">15</text>
<text x="119.1" y="163.6">14</text>
<text x="100.6" y="172.3">PB3(MOSI/OC2)</text>
<text x="101.8" y="169.8">PB2(SS/OC1B)</text>
<text x="119.1" y="173.7">18</text>
<text x="119.1" y="171.2">17</text>
<text x="119.1" y="168.7">16</text>
<text x="77.1" y="176.3">8*2</text>
<text x="83" y="177.4">GND</text>
<text x="105.6" y="174.9">PB4(MISO)</text>
<text x="106.6" y="177.4">PB5(SCK)</text>
<text x="119.1" y="176.3">19</text>
</g>
<text font-size="1.1" fill="#c90d0c" x="249.5" y="181.4">ARDUINO UNO DESIGN</text>
</svg>
